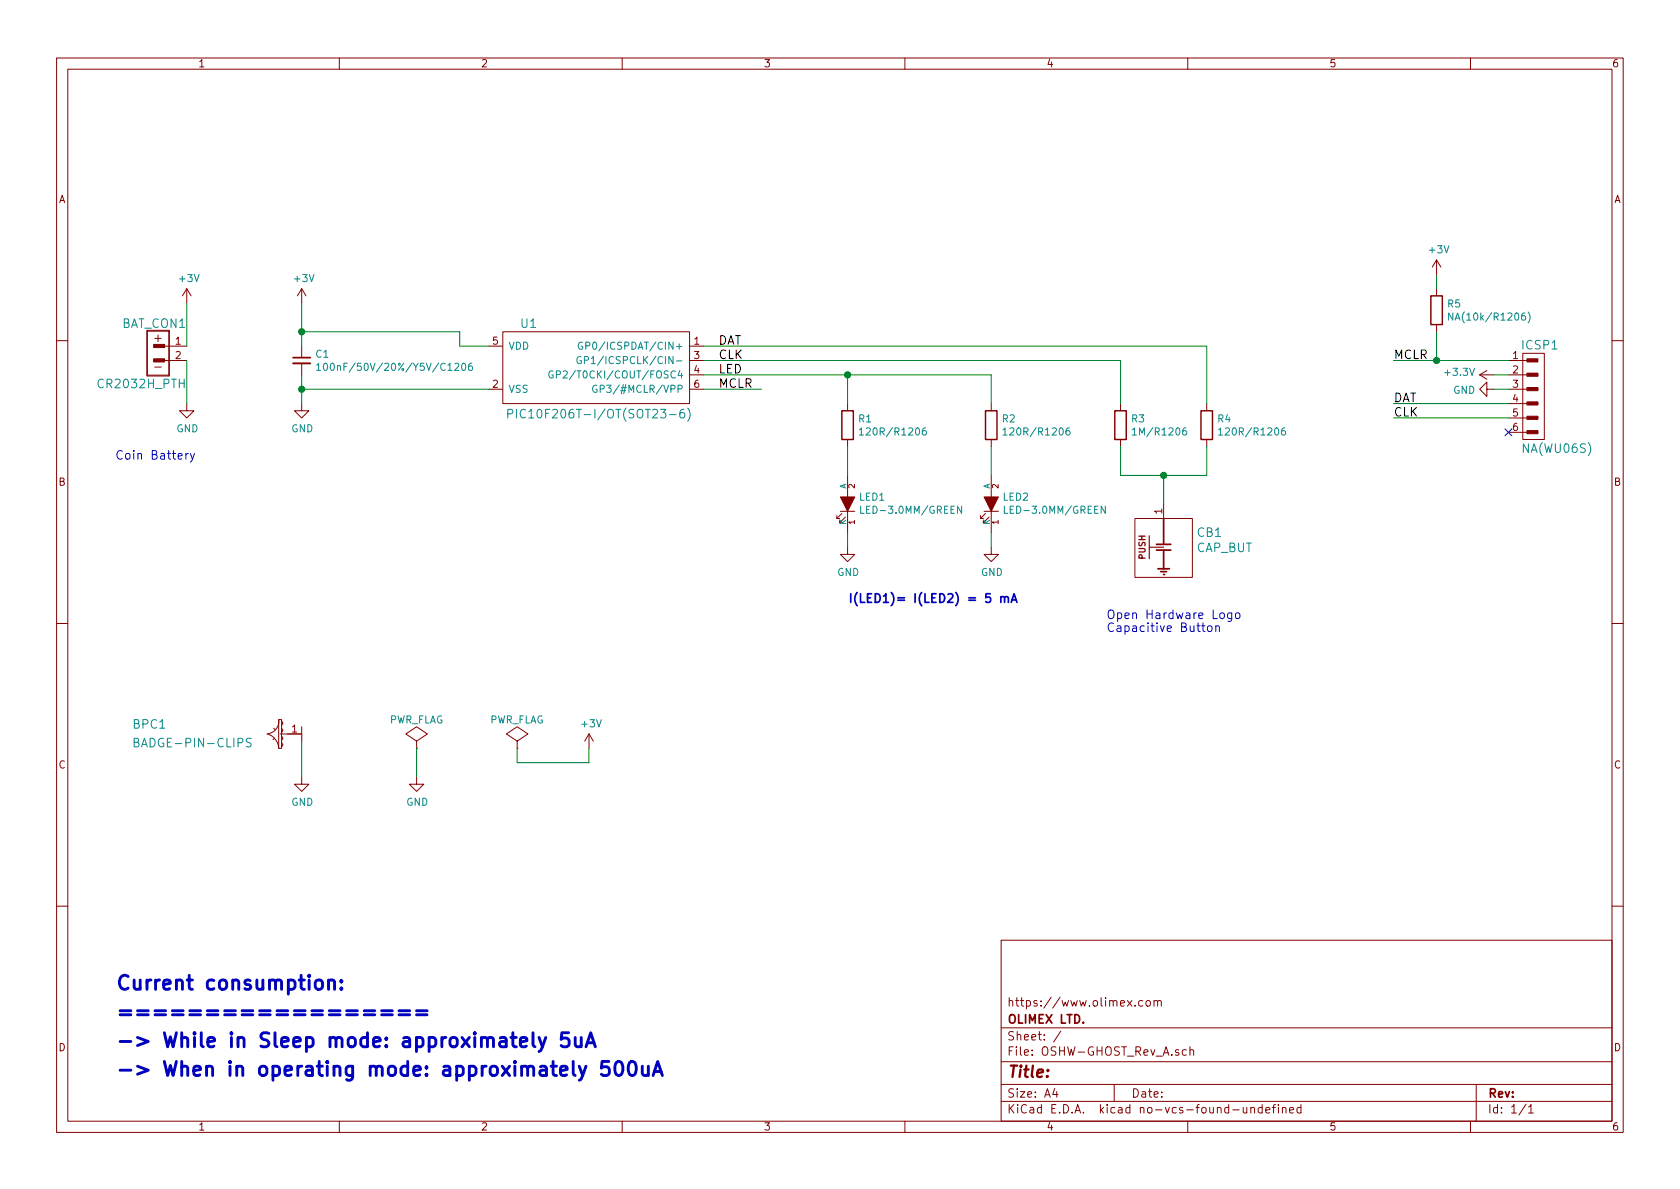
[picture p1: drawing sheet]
<svg xmlns="http://www.w3.org/2000/svg" width="297mm" height="210mm" viewBox="0 0 297 210" stroke-linecap="round" stroke-linejoin="round" font-family="sans-serif">
<g fill="none" stroke="#840000" stroke-width=".18">
<path d="M10 10.3h277v189.9h-277zM12 12.2h273v186.1h-273zM60 10.3v1.9M110 10.3v1.9M160 10.3v1.9M210 10.3v1.9M260 10.3v1.9M26 58.4h3.9v8.1h-3.9zM26.1 58.6h3.7v7.7h-3.7zM88.9 58.7h33v12.7h-33zM10 60.2h2M27.2 63.4h1.9v.6h-1.9z"/>
<path d="M27.2 60.9h1.9v.6h-1.9zM27.2 63.6h1.7v.2h-1.7zM27.2 63.5h1.8v.4h-1.8zM27.2 63.7h1.7v.1h-1.7zM27.2 61h1.8v.4h-1.8zM27.3 61.1h1.6v.1h-1.6zM27.3 61.1h1.7v.2h-1.7zM29.1 63.7h.7M29.1 61.2h.7M30 63.7h3M30 61.2h3M33 71.4v1.2h1.3l-1.3 1.3-1.3-1.3h1.3"/>
<path d="M53.3 71.4v1.2h1.3l-1.3 1.3-1.2-1.3h1.2M53.3 61.2v1.9M53.3 64.3v2M86.4 61.2h2.4M86.4 68.8h2.4M122 63.7h2.5M122 61.2h2.5M122 68.8h2.5M122 66.3h2.5M198.1 71.4v1.2M198.1 77.7v1.3M213.4 71.4v1.2"/>
<path d="M213.4 77.7v1.3M285 60.2h2M10 110.3h2M285 110.3h2M10 160.2h2M177 166.3h108v32h-108zM200.7 177.8v.1M202.1 177l-.5-.1-.3 .3 .1 .6 .2 .1 .5-.1M202.7 177.1l.2-.2 .4 .2v.7l-.2 .1-.4-.1zM204 177.1l.3-.2 .3 .1 .1 .9M204 176.9v1M204.7 177.1a.36 .36 0 0 1 .3-.2 .36 .36 0 0 1 .3 .2v.8"/>
<path d="M285 160.2h2M60 198.3v1.9M110 198.3v1.9M160 198.3v1.9M177 194.8h108M177 191.8h108M177 187.8h108M177 181.8h108M186.5 192.5l-.4 1h1M186.8 193v1M187.6 182.3l-1.3 2M197 191.8v3"/>
<path d="M209.8 185.7l-.5-.1-.3 .3 .2 .6h.6M210 198.3v1.9M210.4 185.7h.1a.37 .37 0 0 1 .5 .1v.8M210.4 185.1v1.5M219.8 195.8v.8a.37 .37 0 0 0 .6 .1M220.4 195.8v1M221.2 196v-.1a.37 .37 0 0 1 .6 .1v.8M221.2 195.8v1M223.2 195.9l-.5-.1-.2 .3v.6l.2 .1 .5-.1M223.2 195.3v1.5M223.8 196.3l.7-.1v-.3l-.5-.1-.2 .2 .1 .7h.6M224.9 195.8h.6"/>
<path d="M225.5 195.3l-.3 .2v1.3M226 195.3v.2M226 195.8v1M226.7 196l.1-.1a.37 .37 0 0 1 .6 .1v.8M226.7 195.8v1M228 196.3l.7-.1v-.3l-.5-.1-.2 .2 .1 .7h.6M230 195.9l-.4-.1-.3 .3 .1 .6h.6M230 195.3v1.5M260 198.3v1.9M261 191.8v6.5M269.8 195.2l-1.2 2M270.3 195.8l.4-.5v1.5"/>
<path d="M270.3 196.8h.8"/>
</g>
<g fill="none" stroke="#008484" stroke-width=".18">
<path d="M56 64.6l.3-.4v1.3M56 65.5h.7M57.3 64.4l.2-.2a.67 .67 0 0 1 .4 .7 .67 .67 0 0 1-.4 .6l-.3-.5zM81.7 64.4l.2-.2a.67 .67 0 0 1 .5 .7 .67 .67 0 0 1-.5 .6l-.3-.5zM83.4 64.2l-.3 .1a.87 .87 0 0 0 0 1.2l.4-.1v-.6l-.4-.1-.3 .3M89.8 73.2l.7-.1 .2-.2-.1-.4-.2-.1h-.6v1.5M91.3 72.4v1.5M97.8 65.7a.59 .59 0 0 0-.8 .5 .59 .59 0 0 0 .8 .6v-.5h-.2M98.4 66.2h.6v-.5l-.1-.1h-.5v1.2M102.7 63.1a.59 .59 0 0 0-.7 .6 .59 .59 0 0 0 .7 .6l.1-.5h-.3M103 60.6a.59 .59 0 0 0-.8 .5 .59 .59 0 0 0 .8 .6v-.5h-.2M103.3 63.7l.6-.1 .2-.1-.1-.3-.2-.2h-.5v1.3"/>
<path d="M103.6 61.2l.6-.1v-.5l-.1-.1h-.5v1.3M105.5 68.2a.59 .59 0 0 0-.7 .6 .59 .59 0 0 0 .7 .5l.1-.4h-.3M106.1 68.8l.7-.1v-.5l-.2-.1h-.5v1.3M120.9 72.4a.62 .62 0 0 0-.7 .6l.1 .8a.48 .48 0 0 0 .7 0l.1-.6-.2-.2h-.4l-.3 .2M121.6 72.2a1.78 1.78 0 0 1 0 2.3M200.2 76l.4-.3v1.2M200.2 76.9h.7M209.7 75.7h-.2a.79 .79 0 0 0-.2 1.2h.4l.1-.5-.2-.3h-.3l-.2 .3M215.4 76l.4-.3v1.2M215.4 76.9h.8M227.2 75.7h-.3a.79 .79 0 0 0-.1 1.2h.4l.1-.5-.2-.3h-.3l-.2 .3"/>
</g>
<path d="M51.8 64.3h3.1" fill="none" stroke="#840000" stroke-width=".33"/>
<path d="M51.8 63.2h3.1M204.7 100.6h2.1M205.2 101.1h1" fill="none" stroke="#840000" stroke-width=".3"/>
<path d="M33 53.6v7.6M53.3 53.6v7.6M53.3 58.7h28v2.5h5.1M33 63.7v7.7M53.3 66.3v5.1M53.3 68.8h33.1" fill="none" stroke="#008400" stroke-width=".18"/>
<g fill="#008400" stroke="#008400" stroke-width=".25">
<circle cx="53.3" cy="58.7" r=".51"/>
<circle cx="53.3" cy="68.8" r=".51"/>
</g>
<path d="M197.1 72.6h2v5.1h-2zM212.3 72.6h2.1v5.1h-2.1z" fill="none" stroke="#840000" stroke-width=".25"/>
<path d="M203.2 96.8h2.5M203.2 94.7v4.1" fill="none" stroke="#840000" stroke-width=".2"/>
<circle cx="205.7" cy="101.6" r=".15" fill="#840000"/>
<path d="M204.5 97.3h2.5M204.5 96.3h2.5M205.7 97.3v3.3M205.7 91.7v4.6" fill="none" stroke="#840000" stroke-width=".3"/>
<g fill="none" stroke="#840000" stroke-width=".18">
<path d="M33 51l-.7 1.3M33 51v2.6M33 51l.8 1.3M53.3 51v2.6M53.3 51l-.7 1.3M53.3 51l.8 1.3M254 46v2.5M254 51v1.3M254 57.4v1.3M254 46l-.8 1.2M254 46l.8 1.2M149.9 71.4v1.2"/>
<path d="M149.9 77.7v1.3M175.3 71.4v1.2M175.3 77.7v1.3M261.6 66.3h2.6M261.6 66.3l1.3 .8M262.9 68.8v-1.2l-1.3 1.2 1.3 1.3v-1.3h1.3M262.9 65.5l-1.3 .8M266.7 76.4h3.3M266.7 73.9h3.3M266.7 71.4h3.3M266.7 68.8h3.3M266.7 66.3h3.3"/>
<path d="M266.7 63.7h3.3M269.2 62.5h3.8v15.2h-3.8zM270 76.1h1.9v.6h-1.9zM270 73.6h1.9v.6h-1.9zM270 71.1h1.9v.5h-1.9zM270 68.5h1.9v.6h-1.9zM270 66h1.9v.5h-1.9zM270 63.4h1.9v.6h-1.9zM270.1 63.5h1.8v.4h-1.8zM270.1 76.2h1.8v.4h-1.8zM270.1 73.7h1.8v.4h-1.8zM270.1 71.2h1.8v.3h-1.8z"/>
<path d="M270.1 68.6h1.8v.4h-1.8zM270.1 66.1h1.8v.3h-1.8zM270.1 63.6h1.7v.2h-1.7zM270.2 63.7h1.6v.1h-1.6zM270.2 76.4h1.7v.1h-1.7zM270.2 73.9h1.7v.1h-1.7zM270.2 71.3h1.7v.1h-1.7zM270.2 68.8h1.7v.1h-1.7zM270.2 66.2h1.7v.1h-1.7zM270.2 76.3h1.7v.2h-1.7zM270.2 73.8h1.7v.2h-1.7zM270.2 71.2h1.7v.2h-1.7z"/>
<path d="M270.2 68.7h1.7v.2h-1.7zM270.2 66.2h1.7v.2h-1.7zM148 91.2v.5M148.6 90.4h2.5M148.8 90.8l-.8 .9h.5M149.9 96.8v1.2h1.2l-1.2 1.3-1.3-1.3h1.3M149.9 84.1v3.8M149.9 90.4v3.8M173.4 91.2v.5M174 90.4h2.5M174.2 90.8l-.8 .9h.5M175.3 96.8v1.2h1.2l-1.2 1.3-1.3-1.3h1.3"/>
<path d="M175.3 84.1v3.8M175.3 90.4v3.8M200.7 91.7h10.1v10.4h-10.1zM205.7 89.1v2.5M48.4 128.8l.2 .2M48.5 130.6l-.2 .2M49.3 127.2h.5v5.1h-.5zM49.3 127.2a2.26 2.26 0 0 1-2.1 2.6 2.77 2.77 0 0 1 2.1 2.5M49.5 129.8h3.8M49.8 131.3l.2 .4-.2 .4M49.8 130.2l.2 .4-.2 .3M49.8 128.8l.2 .4-.2 .3"/>
<path d="M49.8 127.5l.2 .4-.2 .4M53.3 137.4v1.3h1.3l-1.3 1.2-1.2-1.2h1.2M53.3 128.5v2.6M73.7 132.3h.1M73.7 131.1l1.9-1.3-1.9-1.3-1.9 1.3 1.9 1.3v1.2M73.7 137.4v1.3h1.2l-1.2 1.2-1.3-1.2h1.3M91.4 132.3h.1M91.4 131.1l-1.9-1.3 1.9-1.3 1.9 1.3-1.9 1.3v1.2M104.1 129.8l-.7 1.3M104.1 129.8v2.5M104.1 129.8l.8 1.3"/>
</g>
<g fill="none" stroke="#008400" stroke-width=".18">
<path d="M254 48.5v2.5M254 58.7v5M124.5 61.2h88.9v10.2M124.5 63.7h73.6v7.7M124.5 66.3h50.8v5.1M124.5 68.8h10.1M149.9 66.3v5.1M149.9 79v5.1M175.3 79v5.1M198.1 79v5.1h15.3v-5.1M246.4 63.7h20.3M246.4 71.4h20.3"/>
<path d="M246.4 73.9h20.3M264.2 66.3h2.5M264.2 68.8h2.5M149.9 94.2v2.6M175.3 94.2v2.6M205.7 84.1v5M53.3 129.8v7.6M73.7 132.3v5.1M91.4 132.3v2.6h12.7v-2.6"/>
</g>
<g fill="#008400" stroke="#008400" stroke-width=".25">
<circle cx="205.7" cy="84.1" r=".51"/>
<circle cx="149.9" cy="66.3" r=".51"/>
<circle cx="254" cy="63.7" r=".51"/>
</g>
<path d="M253 52.3h2v5.1h-2zM148.8 72.6h2.1v5.1h-2.1zM174.2 72.6h2.1v5.1h-2.1z" fill="none" stroke="#840000" stroke-width=".25"/>
<g fill="none" stroke="#008484" stroke-width=".18">
<path d="M256.9 55.3v1.3l-.8-1.3v1.3M270.2 55.2a1.47 1.47 0 0 1 0 1.9M151.9 76l.4-.3v1.2M151.9 76.9h.8M163.7 75.7h-.3a.79 .79 0 0 0-.1 1.2h.4l.1-.5-.2-.3h-.3l-.2 .3M177.3 76l.4-.3v1.2M177.3 76.9h.8M189.1 75.7h-.3a.79 .79 0 0 0-.1 1.2h.4l.1-.5-.2-.3h-.3l-.2 .3M152.2 89.5v1.3h.6M170 89.5v1.3l-.7-1.3v1.3M177.6 89.5v1.3h.6M195.4 89.5v1.3l-.7-1.3v1.3"/>
<path d="M23.7 131.3l.7-.1 .1-.2-.1-.4h-.7v1.5h.6l.3-.3a.41 .41 0 0 0-.4-.5M44.4 130.6h-.6l-.2 .1v.4l.6 .3 .2 .4-.3 .3-.6-.1"/>
</g>
<g fill="#840000" stroke="#840000" stroke-width=".18">
<path d="M148.6 87.9h2.5l-1.2 2.5z"/>
<path d="M174 87.9h2.5l-1.2 2.5z"/>
</g>
<path d="M175.1 105h-.8v.7l.2-.1h.5l.2 .3-.1 .5-.2 .1h-.4l-.2-.1M177 105.6a.37 .37 0 0 1 .6 .1v.8M177 105.5v1M177.6 105.7a.36 .36 0 0 1 .4-.2 .36 .36 0 0 1 .3 .2v.8M178.8 106.5l.5-1.5 .5 1.5M178.9 106.1h.8" fill="none" stroke="#0000c2" stroke-width=".3"/>
<path d="M32.9 80.2v1M33.3 80.2l-.4 .3M33.7 80.2l.3 1M34.4 80.2l-.5 1.4-.2 .1M212.7 110.2v1.2l.4 .3M213.6 110.8l.2-.1 .4 .1 .1 .6-.2 .2-.3 .1-.2-.2zM215 110.8l.2-.1h.3l.1 1M215 110.7v1M217.8 108.4v1.2l-.3 .3-.4-.1M217.8 108.5l-.5-.1-.2 .1v.7a.48 .48 0 0 0 .7 .1M218.5 108.5l.4-.1 .3 .3v.4l-.3 .3-.3-.1-.2-.2z" fill="none" stroke="#0000c2" stroke-width=".18"/>
<g fill="none" stroke="#0000c2" stroke-width=".51">
<path d="M58.1 173.5a.62 .62 0 0 1 1.1 .2v1.2M58.1 173.3v1.6M58.2 178.7h1.9M58.2 179.4h1.9M60.4 174.7l.1 .1-.1 .1-.2-.1 .2-.1v.2M60.4 173.4l.1 .1-.1 .2-.2-.2 .2-.1v.3M61.3 178.7h1.9M61.3 179.4h1.9M64.4 178.7h1.9M64.4 179.4h1.9M67.5 178.7h1.9M67.5 179.4h1.9"/>
<path d="M70.5 178.7h1.9M70.5 179.4h1.9M73.6 178.7h1.9M73.6 179.4h1.9M92 184.3l1.2-.3-.1-.4-.7-.1-.3 .1-.1 .2 .1 1.2 .3 .1 .7-.1M94.2 182.6v2.2l.4 .3M95.3 183.5l.6 1.6M96.5 183.5l-.8 2.2-.4 .2M100.5 182.6h-1.2l-.1 1.2 .4-.2h.6l.2 .1 .2 .3-.1 .9-.3 .2h-.6l-.4-.2M101.7 183.5v1.3l.1 .2a.67 .67 0 0 0 1-.1M102.8 183.5v1.6M103.6 185.1l.8-2.5 .9 2.5"/>
<path d="M103.6 188.5l-.8 2.3-.4 .2M103.8 184.4h1.2M107.6 187.7h-1.1l-.2 1.2 .4-.3h.6l.2 .2 .2 .3-.1 .9-.3 .2h-.6l-.4-.2M108.9 187.9a.6 .6 0 0 1 .7-.2 .6 .6 0 0 1 .4 .5 1.46 1.46 0 0 1-.5 2 .68 .68 0 0 1-.7-.5 2.26 2.26 0 0 1 .1-1.8zM111.3 187.9a.6 .6 0 0 1 .6-.2 .6 .6 0 0 1 .5 .5 1.5 1.5 0 0 1-.5 2 .64 .64 0 0 1-.7-.5 2.14 2.14 0 0 1 .1-1.8zM113.6 188.5v1.3l.1 .3a.67 .67 0 0 0 .9-.1M114.6 188.5v1.7M115.5 190.2l.8-2.5 .8 2.5M115.7 189.5h1.2"/>
</g>
<path d="M266.1 75.8l1.2 1.3M267.3 75.8l-1.2 1.3" fill="none" stroke="#000084" stroke-width=".18"/>
<g font-size="3.5" fill="#0000c2">
<text x="20.3" y="175.1">Current consumption:</text>
<text x="20.3" y="180.2">==================</text>
<text x="20.3" y="185.2">-&gt; While in Sleep mode: approximately 5uA</text>
<text x="20.3" y="190.3">-&gt; When in operating mode: approximately 500uA</text>
</g>
<text font-size="2.8" fill="#840000" x="178" y="190.5">Title:</text>
<g font-size="2.1" fill="#008484">
<text x="21.6" y="58">BAT_CON1</text>
<text x="92.1" y="58">U1</text>
<text x="269.2" y="61.8">ICSP1</text>
<text x="17.6" y="68.7">CR2032H_PTH</text>
<text x="92.5" y="74">PIC10F206T-I/OT(SOT23-6)</text>
<text x="269.4" y="80.1">NA(WU06S)</text>
<text x="211.7" y="94.9">CB1</text>
<text x="211.5" y="97.6">CAP_BUT</text>
<text x="23.6" y="128.8">BPC1</text>
<text x="24.6" y="132.2">BADGE-PIN-CLIPS</text>
</g>
<g font-size="2.1" fill="#840000">
<text x="27.3" y="60.5">+</text>
<text x="27.6" y="65.6">-</text>
<text x="178" y="178">https://www.olimex.com</text>
<text x="178" y="184">Sheet: /</text>
<text x="178" y="181">OLIMEX LTD.</text>
<text x="178" y="186.7">File: OSHW-GHOST_Rev_A.sch</text>
<text x="178" y="196.9">KiCad E.D.A. kicad no-vcs-found-undefined</text>
<text x="178" y="194.1">Size: A4</text>
<text x="200" y="194.1">Date:</text>
<text x="263" y="194.1">Rev:</text>
<text x="263" y="196.9">Id: 1/1</text>
</g>
<g font-size="2.1">
<text x="127" y="61">DAT</text>
<text x="127" y="63.5">CLK</text>
<text x="246.4" y="63.5">MCLR</text>
<text x="127" y="66">LED</text>
<text x="127" y="68.6">MCLR</text>
<text x="246.4" y="71.1">DAT</text>
<text x="246.4" y="73.7">CLK</text>
</g>
<g font-size="2.1" fill="#0000c2">
<text x="20.3" y="81.3">Coin Battery</text>
<text x="149.9" y="106.6">I(LED1)= I(LED2) = 5 mA</text>
<text x="195.6" y="109.5">Open Hardware Logo</text>
<text x="195.6" y="111.8">Capacitive Button</text>
</g>
<g font-size="1.8" fill="#840000">
<text x="35" y="11.9">1</text>
<text x="85" y="11.9">2</text>
<text x="135" y="11.9">3</text>
<text x="185" y="11.9">4</text>
<text x="235" y="11.9">5</text>
<text x="285" y="11.9">6</text>
<text x="10.4" y="35.9">A</text>
<text x="285.4" y="35.9">A</text>
<text x="31" y="61">1</text>
<text x="31" y="63.5">2</text>
<text x="87.1" y="61">5</text>
<text x="122.7" y="61">1</text>
<text x="122.7" y="63.5">3</text>
<text x="267.5" y="63.5">1</text>
<text x="87.1" y="68.6">2</text>
<text x="122.7" y="66">4</text>
<text x="122.7" y="68.6">6</text>
<text x="267.5" y="66">2</text>
<text x="267.5" y="68.6">3</text>
<text x="267.5" y="71.1">4</text>
<text x="267.5" y="73.7">5</text>
<text x="267.5" y="76.2">6</text>
<text x="10.4" y="85.9">B</text>
<text x="285.4" y="85.9">B</text>
<text x="205.5" y="90.9" transform="rotate(-90 205.5 90.9)">1</text>
<text x="51.6" y="129.5">1</text>
<text x="10.4" y="135.9">C</text>
<text x="285.4" y="135.9">C</text>
<text x="10.4" y="185.9">D</text>
<text x="285.4" y="185.9">D</text>
<text x="35" y="199.9">1</text>
<text x="85" y="199.9">2</text>
<text x="135" y="199.9">3</text>
<text x="185" y="199.9">4</text>
<text x="235" y="199.9">5</text>
<text x="285" y="199.9">6</text>
</g>
<g font-size="1.8" fill="#008484">
<text x="252.8" y="44.8">+3V</text>
<text x="31.8" y="49.9">+3V</text>
<text x="52.1" y="49.9">+3V</text>
<text x="256" y="54.4">R5</text>
<text x="257.1" y="56.7">NA(10k/R1206)</text>
<text x="55.9" y="63.3">C1</text>
<text x="58.6" y="65.6">100nF/50V/20%/Y5V/C1206</text>
<text x="89.9" y="61.8">VDD</text>
<text x="104.6" y="61.8">GP0/ICSPDAT/CIN+</text>
<text x="105" y="64.4">GP1/ICSPCLK/CIN-</text>
<text x="89.9" y="69.5">VSS</text>
<text x="99.9" y="66.9">GP2/T0CKI/COUT/FOSC4</text>
<text x="106.8" y="69.5">GP3/#MCLR/VPP</text>
<text x="255.7" y="66.5">+3.3V</text>
<text x="256.9" y="69.6">GND</text>
<text x="31.2" y="76.4">GND</text>
<text x="51.5" y="76.4">GND</text>
<text x="151.8" y="74.7">R1</text>
<text x="152.9" y="77">120R/R1206</text>
<text x="177.2" y="74.7">R2</text>
<text x="178.3" y="77">120R/R1206</text>
<text x="200.1" y="74.7">R3</text>
<text x="201" y="77">1M/R1206</text>
<text x="215.3" y="74.7">R4</text>
<text x="216.4" y="77">120R/R1206</text>
<text x="151.9" y="88.5">LED1</text>
<text x="177.3" y="88.5">LED2</text>
<text x="153" y="90.9">LED-3.0MM/GREEN</text>
<text x="178.4" y="90.9">LED-3.0MM/GREEN</text>
<text x="148" y="101.8">GND</text>
<text x="173.4" y="101.8">GND</text>
<text x="68.7" y="127.9">PWR_FLAG</text>
<text x="86.5" y="127.9">PWR_FLAG</text>
<text x="102.9" y="128.6">+3V</text>
<text x="51.5" y="142.5">GND</text>
<text x="71.8" y="142.5">GND</text>
</g>
<text font-size="1.5" fill="#840000" x="202.5" y="98.9" transform="rotate(-90 202.5 98.9)">PUSH</text>
<g font-size="1.4" fill="#008484">
<text x="149.6" y="86.5" transform="rotate(-90 149.6 86.5)">A</text>
<text x="175" y="86.5" transform="rotate(-90 175 86.5)">A</text>
<text x="149.6" y="92.8" transform="rotate(-90 149.6 92.8)">K</text>
<text x="175" y="92.8" transform="rotate(-90 175 92.8)">K</text>
</g>
<g font-size="1.4" fill="#840000">
<text x="151.1" y="86.4" transform="rotate(-90 151.1 86.4)">2</text>
<text x="176.5" y="86.4" transform="rotate(-90 176.5 86.4)">2</text>
<text x="151.1" y="92.7" transform="rotate(-90 151.1 92.7)">1</text>
<text x="176.5" y="92.7" transform="rotate(-90 176.5 92.7)">1</text>
</g>
</svg>
